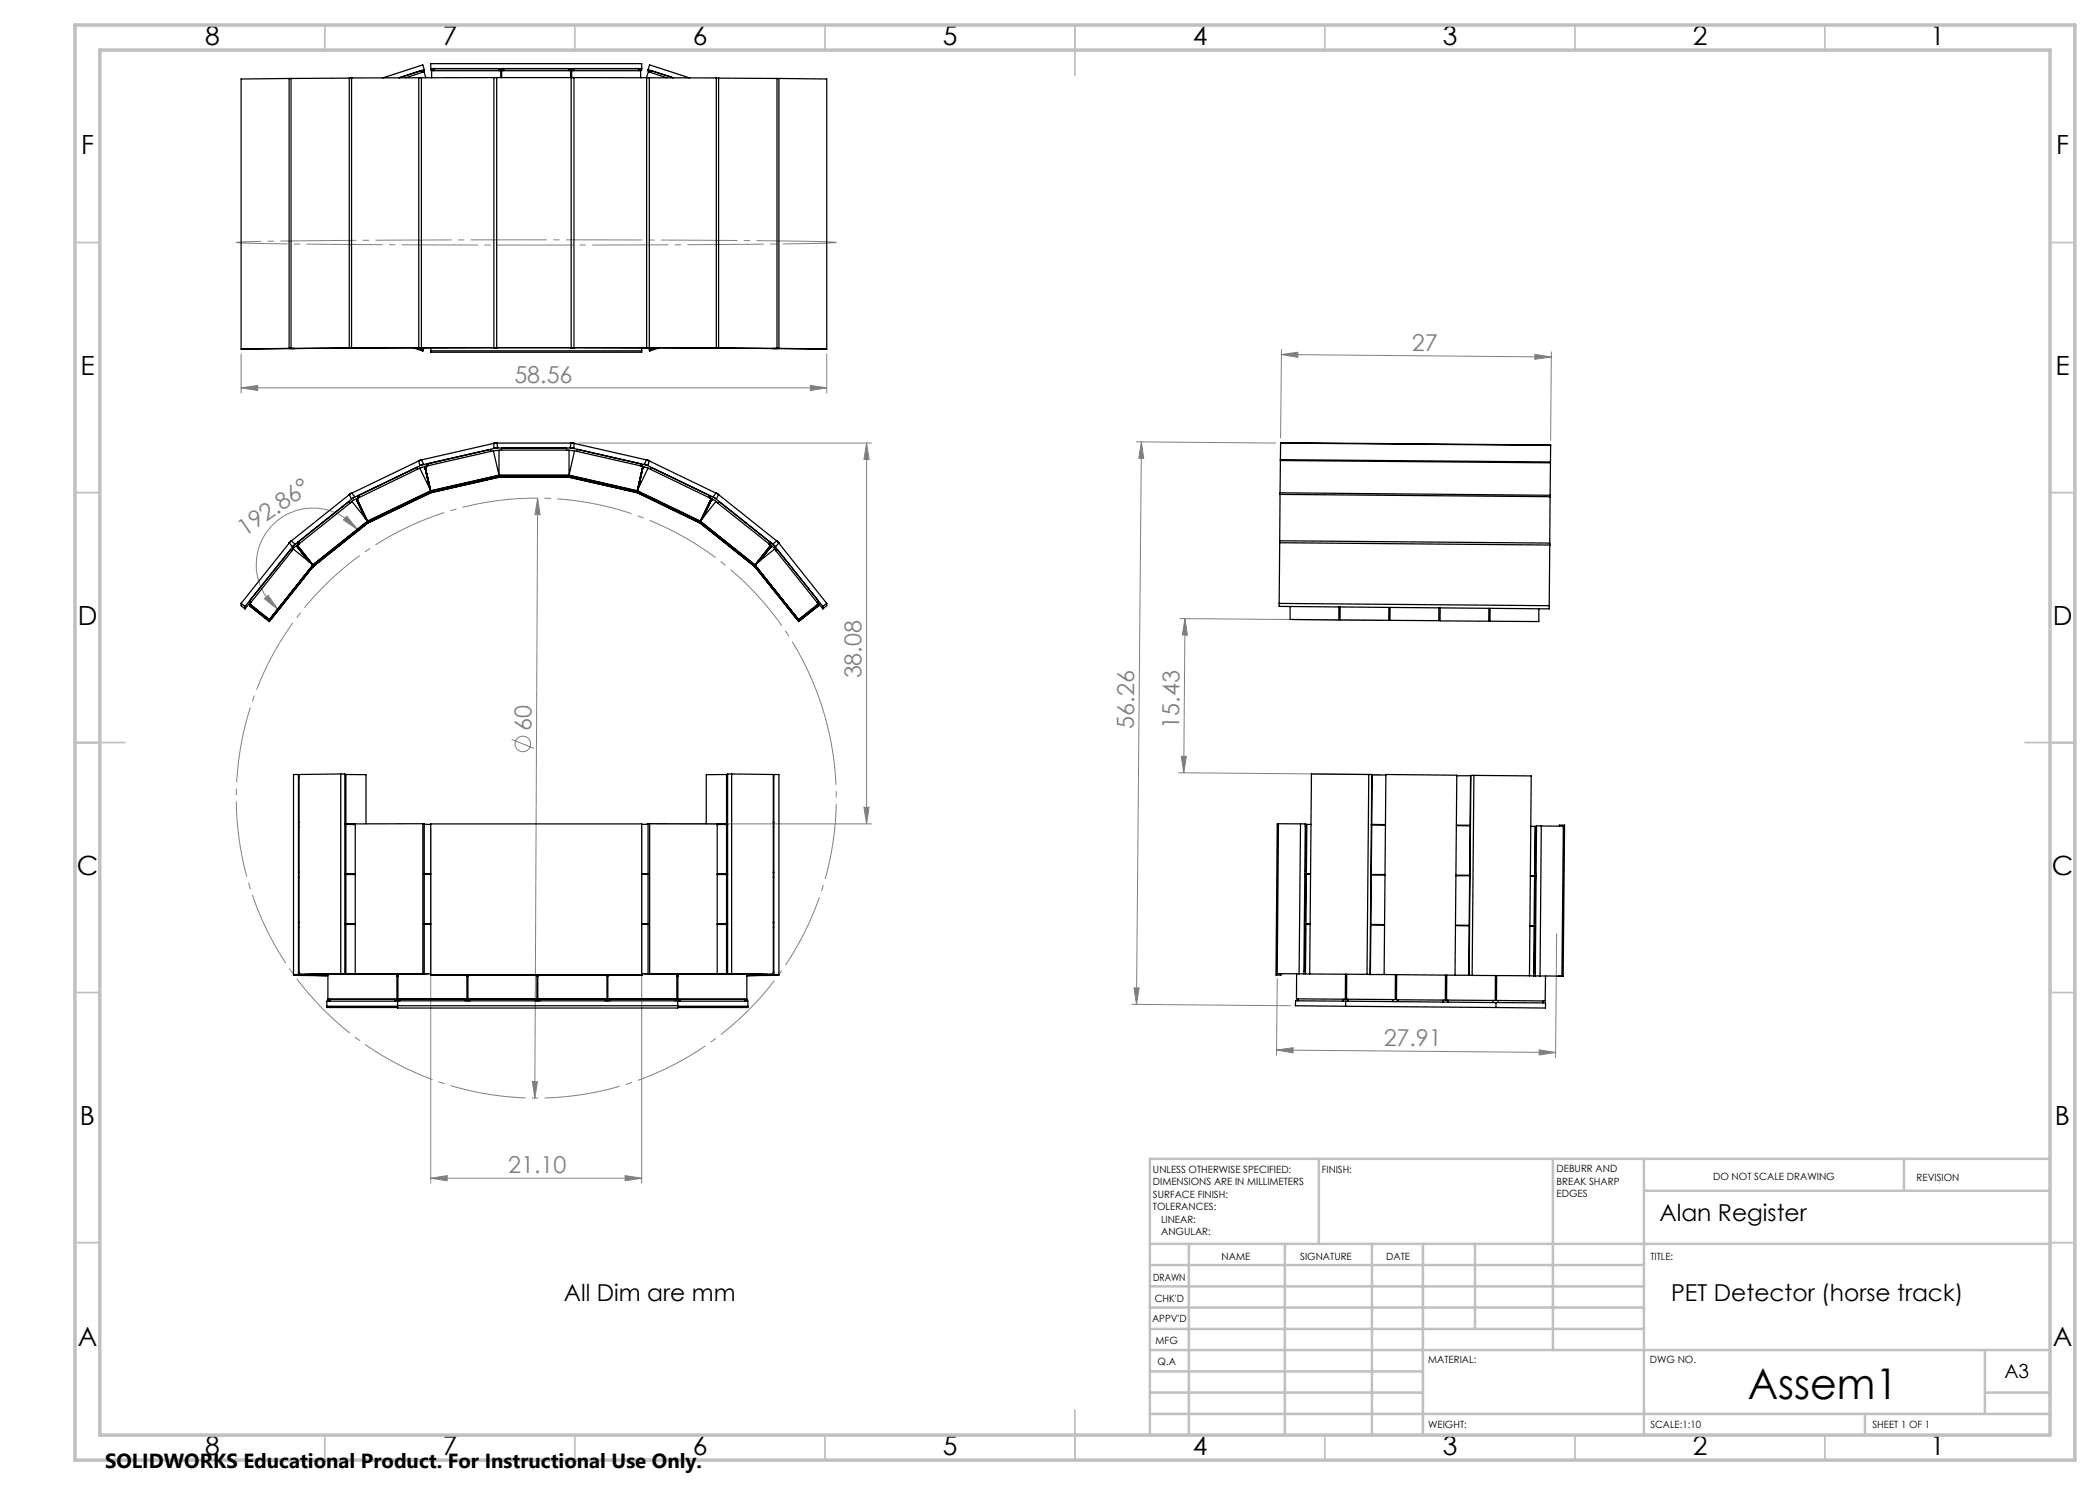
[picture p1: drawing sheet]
<svg xmlns="http://www.w3.org/2000/svg" width="420mm" height="297mm" viewBox="0 0 420 297" stroke-linecap="round" stroke-linejoin="round" font-family="sans-serif">
<g fill="none" stroke="#808080" stroke-width=".2">
<path d="M48.2 77.6l3.3-.5v1zM48.2 70.8v7.8M48.2 77.6h117.1M162.1 77.1l3.2 .5-3.2 .5zM165.3 70.8v7.8M256.3 70.9l54 .5M256.3 70.9l3.3-.5v1.1zM256.3 69.9l-.2 17.7M307 70.9l3.3 .5-3.3 .5zM310.3 70.4l-.2 17.7M107.5 99.7l-.5 119.9M107.5 99.7l.5 3.2h-1z"/>
<path d="M115.8 88.6h58.5M173.3 88.6l.5 3.3h-1zM173.3 88.6v76.2M227.3 88.4l27.8 .2M228.3 88.4l-1 112.5M228.3 88.4l.4 3.3-.9-.1zM52.9 119.8l.7-.7 1.9 2.7zM69.4 103.3l2 2.6-2.7-1.9zM71.4 105.9a11.3 11.3 0 0 0-16.8-1 11.3 11.3 0 0 0 .9 16.9M236 123.7l41 .4M237 123.7l.5 3.3h-1zM237 123.7l-.3 30.8"/>
<path d="M102.3 147.9l4.5 1.8M235.7 154.5l40.5 .4M236.3 151.3h1l-.6 3.2zM86.1 165.8v70.8M128.3 165.8v70.8M129.3 164.8h45M172.8 161.5h1l-.5 3.3zM226.8 197.6h1l-.5 3.3zM255.4 195.7l-.1 15.3M311.3 186.7l-.2 24.8M106.5 216.3l1 .1-.5 3.2zM226.3 200.9l31.8 .3"/>
<path d="M255.3 210l55.8 .5M255.3 210l3.3-.5v1.1zM307.8 210l3.3 .5-3.3 .5zM86.1 235.7l3.3-.6v1zM86.1 235.7h42.2M125 235.1l3.3 .6-3.3 .4z"/>
<circle cx="104.6" cy="148.8" r="1.55"/>
</g>
<path d="M164.6 48.3l-25.1-.3h-40.6l-37.6 .2-14 .3 4.7 .2 13.2 .2 42.6 .1 42.3-.1 12.8-.2 4.4-.2-2.7-.2" fill="none" stroke="#808080" stroke-width=".2" stroke-dasharray="15.2 1.3 1.3 1.3" stroke-dashoffset="1.9" stroke-linecap="butt"/>
<path d="M164.6 142.1a60 60 0 0 0-100.5-24.1 60 60 0 0 0 27.6 99.6 60 60 0 0 0 73.8-72.5l-.9-3" fill="none" stroke="#808080" stroke-width=".2" stroke-dasharray="15.2 1.3 1.3 1.3" stroke-dashoffset=".1" stroke-linecap="butt"/>
<g fill="none" stroke="#c0c0c0" stroke-width=".35">
<path d="M65 5v5M115 5v5M165 5v5M215 5v10M265 5v5M315 5v5M365 5v5M15 48.5h5M410 48.5h5M15 98.5h5M410 98.5h5M15 148.5h10"/>
<path d="M405 148.5h10M15 198.5h5M410 198.5h5M15 248.5h5M410 248.5h5M65 287v5M115 287v5M165 287v5M215 282v10M265 287v5M315 287v5M365 287v5"/>
</g>
<g fill="none" stroke="#c0c0c0" stroke-width=".5">
<path d="M263.8 231.8v17M310.6 231.8v38.2M328.8 231.8v55.2M328.8 238.2h81.2M380.8 231.8v6.4M410 231.8h-180v55.2M230 248.8h180M230 257.3h98.8M230 253h98.8M237.8 248.8v38.2M257 248.8v38.2M274.4 248.8v38.2"/>
<path d="M284.6 248.8v38.2M295 248.8v17M230 265.8h98.8M230 261.5h98.8M230 278.5h54.6M230 274.3h54.6M230 270h180M397 278.5h13M397 270v12.8M230 282.8h180M373 282.8v4.2"/>
</g>
<path d="M15 5h400v287h-400zM20 10h390v277h-390z" fill="none" stroke="#c0c0c0" stroke-width=".7"/>
<g fill="#808080">
<path d="M307 70.9l3.3 .5-3.3 .5zM256.3 70.9l3.3-.5v1.1z"/>
<path d="M86.1 235.7l3.3-.6v1zM125 235.1l3.3 .6-3.3 .4z"/>
<path d="M48.2 77.6l3.3-.5v1zM162.1 77.1l3.2 .5-3.2 .5z"/>
<path d="M52.9 119.8l.7-.7 1.9 2.7zM69.4 103.3l2 2.6-2.7-1.9z"/>
<path d="M226.8 197.6h1l-.5 3.3zM228.3 88.4l.4 3.3-.9-.1z"/>
<path d="M236.3 151.3h1l-.6 3.2zM237 123.7l.5 3.3h-1z"/>
<path d="M106.5 216.3l.5 3.3 .5-3.2zM107.5 99.7l-.5 3.2h1z"/>
<path d="M172.8 161.5h1l-.5 3.3zM173.3 88.6l.5 3.3h-1z"/>
<path d="M255.3 210l3.3-.5v1.1zM307.8 210l3.3 .5-3.3 .5z"/>
</g>
<g fill="none" stroke="#000" stroke-width=".25">
<path d="M57.8 15.7l-9.6 .1v54M57.8 15.7v54h.7M58.2 15.7v54M69.8 15.6v54M69.8 15.6l-12 .1M70.3 15.6h-.5M70.3 15.6v54M81.1 15.6l3.7-1.2 .4 1.2M83.7 15.6v54l31.1-.1M84.3 14.1l.1 .4M84.3 15.6v53.9M84.8 13.9v.3l-.5 .2"/>
<path d="M84.8 13.9l-5 1.7M84.8 13.9l-.2-.9-8 2.6M86.1 13.7h42.2M86.7 14h-.6v-1.3h42.2v1.3h-.6M86.7 13.7v.4M98.8 15.5v54M98.8 15.5h16M98.8 15.5l-28.5 .1M99.3 15.5h.1M99.3 15.5v54M99.7 14h1.1M99.7 13.7v.4"/>
<path d="M100.2 15.5v-1.4h-13.9v1.5M100.3 15.5v-1.4h13.8v1.4M100.8 13.7v.4M113.7 14h1M113.7 13.7v.4M114.2 15.5h.1M114.2 15.5v54M114.3 15.5v-1.4h13.8v1.5M114.7 13.7v.4M114.8 15.5v54M114.8 15.5l14.5 .1M127.7 13.7v.4"/>
<path d="M129.3 15.6l.4-1.2 3.6 1.2M129.3 15.6h.1M129.3 15.6h.6M129.3 15.6v53.9M129.6 13.9v.3l.5 .2M129.6 13.9l5.1 1.7M129.6 13.9l.3-.9 8 2.6M129.9 15.6v54h-.3M129.9 15.6h13.3M130.2 14.1l-.1 .4M143.2 15.6h.1M143.3 15.6h.4"/>
<path d="M143.3 15.6v54M143.7 15.6v54M143.7 15.6l12.1 .1M155.4 15.7v54M155.8 15.7v54M155.8 15.7l9.5 .1v54M58.2 69.7l-10 .1M58.2 69.7h.8M70.9 69.6l-22.7 .2M82.6 69.6l2 .6M83.4 69.6l1.2 .3M84.3 69.5l.4 .1h-14.9"/>
<path d="M84.3 69.5l-14.5 .1M84.6 69.9v.3M84.7 69.6l-.1 .3M84.8 69.6l-.2 .6M86.1 69.6v.8h42.2v-.8M86.1 70.2h42.2M98.8 69.5h.1M114 69.5l29.3 .1M114.8 69.5h.1M129.3 69.5l-.4 .1M129.3 69.5l14.4 .1M129.7 69.6l.2 .6"/>
<path d="M129.8 69.6l.1 .3M129.9 69.9v.3M131.1 69.6l-1.2 .3M131.9 69.6l-2 .6M143.7 69.6h-1.1l13.2 .1M155.2 69.7h.6M155.4 69.7h-.8l10.7 .1M155.4 69.7l9.9 .1M69.8 98.9l14.5-7 .4 .9-14.4 7zM69.8 98.9v.1M71.4 99.8h.1M71.4 99.9h.1"/>
<path d="M71.4 100h.1M71.4 99.7l-1.4 .9M71.4 99.7l2.1 4.5M71.4 99.8l2 4.3M71.4 99.7v.5l1.6 3.4M71.4 99.9l1.9 4.1M71.4 100l1.8 3.8M71.6 99.5h.1M71.6 99.4h.1M71.6 99.3h.1M71.6 99.2h.1M71.6 99.2l.2 .3"/>
<path d="M71.6 99.4v.1M71.8 99.5l-.2-.4v.5M83.4 93.5l.1 .4M83.7 92.1l15.6-3.6 .3 1-15.6 3.6zM83.7 92.1v.1M85 93.3h.1M85 93.4h.1M85 93.5h.1M85 93.6h.1M85 93.3l-1 .4M85 93.3l1.1 4.8M85 93.3v.4"/>
<path d="M85 93.3l13.7-3.1 1.1 4.8M85 93.5l1 4.4M85.4 93.1h.1M85.4 93h.1M85.4 92.8h.1M85.4 92.8v.4M85.4 92.8l.1 .4M85.4 93l.1 .2M86.1 98.2h.1M86.1 98.3h.1M86.1 98.5h.1M86.1 98.1v.5"/>
<path d="M86.1 98.1l-12.6 6.1M86.1 98.2l-12.6 6.1M86.1 98.1l-2.1-4.5-12.6 6.1M86.1 98.3l-12.6 6.1M86.1 98.5l-12.6 6.1M86.1 98.6l-12.6 6.1M98.2 90.3l-.1-.4-12.7 2.9M98.8 88.6h16v1h-16zM99.8 95.1h.1M99.8 95.2h.1M99.8 95.3h.1M99.8 95.4h.1"/>
<path d="M99.8 95.5v-5.5h14v5.5M99.8 90.1l-1.1 .1M99.8 95l-13.7 3.1M99.8 95.1l-13.7 3.1M99.8 95.2l-13.7 3.1M99.8 95.3l-13.7 3.1-12.6 6.1M99.8 95.4l-13.7 3.1M99.8 95.5l-13.7 3.1M99.8 95h14M99.8 95.1h14M99.8 95.2h14M99.8 95.3h14"/>
<path d="M99.8 95.4h14M99.8 95.5h14M100.3 90v-.4h13v.4M113.8 95.1h.1M113.8 95.2h.1M113.8 95.3h.1M113.8 95.4h.1M113.8 90.1l1.1 .1M113.8 95l13.7 3.1M113.8 95.1l13.7 3.1M113.8 95.2l13.7 3.1M113.8 95.3l13.7 3.1 12.6 6.1"/>
<path d="M113.8 95.4l13.7 3.1M113.8 95.5l13.7 3.1M114.2 88.5l15.7 3.6-.3 1-15.6-3.6zM115.4 90.3l.1-.4 12.7 2.9M127.5 98.2h.1M127.5 98.3h.1M127.5 98.5h.1M127.5 98.1v.5M127.5 98.1l12.6 6.1M127.5 98.1l2.1-4.5 12.6 6.1M127.5 98.2l12.6 6.1M127.5 98.3l12.6 6.1"/>
<path d="M127.5 98.5l12.6 6.1M127.5 98.6l12.6 6.1M128.2 93.1h.1M128.2 93h.1M128.2 92.8h.1M128.2 92.8v.4M128.2 92.8l-.1 .4 .1-.2M128.2 92.8l-.1 .4M128.2 93l-.1 .2M128.2 93.1l-.1 .1M128.6 93.3l1 .4M128.6 93.3h.1"/>
<path d="M128.6 93.4h.1M128.6 93.5h.1M128.6 93.6h.1M128.6 93.3l-1.1 4.8M128.6 93.3l-13.7-3.1-1.1 4.8M128.6 93.3v.4M128.6 93.5l-1 4.4M129.3 91.9l14.4 7-.4 .9-14.4-7zM129.9 92.1v.1M130.2 93.5l-.1 .4M142 99.5h.1M142 99.4h.1"/>
<path d="M142 99.3h.1M142 99.2h.1M142 99.2l-.2 .3 .2-.4v.5M142 99.4v.1M142.2 99.7l1.4 .9M142.2 99.8h.1M142.2 99.9h.1M142.2 100h.1M142.2 99.7l-2.1 4.5M142.2 99.8l-2 4.3M142.2 99.7v.5l-1.6 3.4M142.2 99.9l-1.9 4.1"/>
<path d="M142.2 100l-1.8 3.8M143.3 98.6l12.5 9.9-.6 .8-12.6-10zM143.7 98.9v.1M256 98.9l-.1 9.3M256 98.6v.3M256 98.9l54 .4M256 98.6l54 .5M256.1 91.9v-3.4l54 .5v3.4M256.1 92.1l54 .5M256.1 91.9l-.1 6.7M256.1 91.9l54 .5M256.1 88.6l54 .5"/>
<path d="M310 99.1v.2M310 99.3v9.3M310.1 92.4v.2M310.1 92.6l-.1 6.5M57.8 108.5l12.5-9.9 .6 .7-12.4 10zM57.8 108.5v.2M58.1 110l.2 .2M59.5 109.1h.1M59.5 109.2h.1M59.5 109.3h.1M59.5 109.4h.1M59.5 109l3.1 4"/>
<path d="M59.5 109.1l2.9 3.7M59.5 109v.5l2.1 2.7M59.5 109.2l2.7 3.4M59.5 109.3l2.5 3.2M59.5 109.4l2.3 3M59.6 108.8h.1M59.6 108.7h.1M59.6 108.6h.1M59.6 108.5h.1M59.6 108.9l-.9 .7-.4 .6M59.6 108.4v.5M59.6 108.4l.3 .3"/>
<path d="M59.6 108.5l.2 .3M59.6 108.6l.2 .2M59.6 108.7l.1 .1M59.6 108.8l.1 .1M59.6 108.9h.1M62.6 113h.1M62.6 113.1h.1M62.6 113.2h.1M62.6 113.3h.1M62.6 113l-3.9-3.2-8.7 11M62.6 113l-8.7 10.9M62.6 113l-8.7 11-3.9-3.1"/>
<path d="M62.6 113.1l-8.7 11-3.9-3.1M62.6 113.2l-8.7 10.9-3.9-3.1M62.6 113.3l-8.7 11M70 100.6l-.2-.3-10.2 8.1M71.4 100.1h.1M71.4 100l1.7 3.7-1.7-3.6M73.5 104.3h.1M73.5 104.4h.1M73.5 104.5h.1M73.5 104.6h.1M73.5 104.7l-10.9 8.7v-.4M73.5 104.2l-3.1-3.9-10.9 8.7"/>
<path d="M73.5 104.2l-10.9 8.8M73.5 104.2v.5M73.5 104.3l-10.9 8.7M73.5 104.4l-10.9 8.7M73.5 104.5l-10.9 8.7M73.5 104.6l-10.9 8.7M140.1 104.3h.1M140.1 104.4h.1M140.1 104.5h.1M140.1 104.6h.1M140.1 104.2v.5M140.1 104.2l10.9 8.8"/>
<path d="M140.1 104.2l3.1-3.9 10.9 8.7M140.1 104.3l10.9 8.7M140.1 104.4l10.9 8.7M140.1 104.5l10.9 8.7M140.1 104.6l10.9 8.7M140.1 104.7l10.9 8.7M142.2 100.1h.1M142.2 100l-1.7 3.7 1.7-3.6M143.8 100.3l-.2 .3M151 113h.1M151 113.1h.1M151 113.2h.1"/>
<path d="M151 113.3h.1M151 113l8.7 11 4-3.1M151 113l8.7 10.9M151 113l3.9-3.2 8.8 11M151 113v.4M151 113.1l8.7 11 4-3.1M151 113.2l8.7 10.9 4-3.1M151 113.3l8.7 10.9 4-3.1M151 113.4l8.7 10.9M153.7 108.7l.3-.3v.5M154 108.9l1.3 1.3M154 108.8h.1"/>
<path d="M154 108.7h.1M154 108.6h.1M154 108.5h.1M154 108.5l-.2 .3M154 108.6l-.2 .2M154 108.7l-.2 .1M154 108.8l-.1 .1M154.1 109.1h.1M154.1 109.2h.1M154.1 109.3h.1M154.1 109.4h.1M154.1 109.1l-2.9 3.7"/>
<path d="M154.1 109l-3.1 4M154.1 109v.5l-2.2 2.7M154.1 109.2l-2.7 3.4M154.1 109.3l-2.5 3.2M154.1 109.4l-2.3 3M155.5 110l-.3 .2M155.8 108.5v.2M255.9 108.2l-.1 12.5M255.9 108.2l54.1 .4M255.9 108.5l54.1 .5M310 108.6l-.2 12.5M48.2 120.7l10-12.5 .8 .6-10 12.5"/>
<path d="M48.2 120.7l.8 .6M48.2 120.7v.4l.8 .7M49 121.3v.5M50 120.4h.1M50 120.2h.1M50 120.9h.1M50 121h.1M50 121.1h.1M50 120.8v.4l3.9 3.1M50 120.6l-1 1.2M50 120.8l3.9 3.1M50 120.2l.2 .2"/>
<path d="M50 120.3l.2 .2-.2-.2M50 120.4l.1 .1M50 121.1l3.9 3.1M50 120.5l.1 .1-.1-.1M50 120.6h.1M50.3 120.4l-.3-.2v.4M53.9 123.9v.4M159.7 123.9v.4M163.3 120.4l.4-.2-.2 .4M163.6 120.5l-.1 .1 .2-.1M163.6 120.4l-.2 .1M163.6 120.3l-.2 .2 .3-.2"/>
<path d="M163.6 120.2l-.2 .2M163.6 120.6l1 1.2M163.7 120.9h.1M163.7 121h.1M163.7 121.1h.1M163.7 120.8v.4l-4 3.1M163.7 120.8l-4 3.1M164.6 121.3v.5M165.3 120.7l-9.9-12.5-.8 .6 10 12.5M165.3 120.7v.4l-.7 .7M165.3 120.7l-.7 .6M255.8 120.7l54 .4"/>
<path d="M255.8 120.7v.6l54 .5v-.7M258 121.3v2.6l9.8 .1v-2.6M268 121.4v2.6l9.7 .1 .1-2.6M278 121.5v2.6h9.8v-2.5M288 121.6v2.6h9.7l.1-2.5M298 121.7v2.5l9.8 .1v-2.6M58.7 154.9h1v40.1h-1zM59.7 155.4h.1M68.2 154.8h.8v40h-.8M68.2 154.8l-8.4 .1v40.2M68.2 154.8v40M69 154.9h.2"/>
<path d="M69.2 154.9h4v9.8M69.2 154.9v9.9M145.3 154.9h-4v9.8M145.3 154.9h.2M145.3 154.9v9.9M146.3 154.8h-.8v40h.8M146.3 154.8l8.4 .1v40.2M146.3 154.8v40M154.7 155.4h.1M154.8 154.9h1v40.1h-1zM273.8 154.9h.6l-.4 40M273.8 154.9l-11.5-.1-.4 40"/>
<path d="M273.8 154.9l-.4 40M274.4 155h2.8M274.4 155v9.9M291.4 155.1h2.8M294.1 155.1l-.1 10M294.8 155.1h-.6l-.4 39.9M294.8 155.1l-.4 40M294.8 155.1l11.4 .1-.3 40M59.7 175.4h.1M59.7 174.5h.1M59.7 174.4h.1M59.7 165.4h.1"/>
<path d="M59.7 164.4h.1M59.7 164.5h.1M69 174.8h2M69 174.9h2M69 164.8h.2M69.2 164.9v9.9M69.2 174.9v9.9M69.2 164.9h1.8M69.2 164.8h1.8M71 164.8v30h15.1M71 164.8l13.8-.1v30M71 164.8l-2 .1h.2"/>
<path d="M71 174.8l-2 .1M84.6 164.7v30M84.8 174.8h1.3M84.8 174.8l1.3 .1M84.8 164.8l1.3 .1M84.8 174.7l1.3 .1M128.3 174.8h1.3M129.6 174.8l-1.3 .1M129.6 174.7l-1.3 .1M129.6 164.8l-1.3 .1M129.9 164.7h-.3v30l13.8 .1M129.9 164.7v30"/>
<path d="M129.9 164.7l13.5 .1M143.4 164.8v30M143.4 174.8h2.1M143.4 174.9h2.1M143.4 164.8l2.1 .1h-.2M143.4 174.8l2.1 .1M145.3 164.8h.2M145.3 164.9v9.9M145.3 174.9v9.9M145.3 164.9h-1.9M145.3 164.8h-1.9M154.7 175.4h.1"/>
<path d="M154.7 174.5h.1M154.7 174.4h.1M154.7 165.4h.1M154.7 164.4h.1M154.7 164.5h.1M255.7 164.8h-.3l-.2 30.2h1v-.3M260.1 164.8h1l-.3 30M260.1 164.8l-.3 30M260.1 164.8l-4.4-.1-.3 30 4.4 .1M260.9 175.3h.3l-.1 9h-.2M260.9 174.9h1.2M260.9 174.8h.4"/>
<path d="M261 165.3h.2v9h-.3M261.1 164.9h1.1M261.3 174.9l-.1 9.9M261.3 174.8h.8M261.4 164.9l-.1 9.9M274.2 174.9h2.8M274.2 175h.1M274.2 164.9h.2M274.2 175v9.9M274.2 175h2.8M274.2 165h.2M274.4 165l-.2 9.9"/>
<path d="M274.4 164.9h2.7M274.4 165h2.7M291.2 175.2h2.8M291.2 175h2.8M291.3 165.1l2.7 .1M291.3 165l2.7 .1M293.9 175.2l-.1 9.9M294 165.2l-.1 9.8M294 165.1h.1M294 165.2h.1M306.1 175.2h.8M306.1 175.3h.8"/>
<path d="M306.2 165.3h1.1M306.9 175.3h.3M306.9 175.3l-.1 9.9M306.9 175.2h.3M307 165.3l-.1 9.9M307.2 175.7h-.2v9h.1M307.3 165.7h-.2l-.1 9h.2M308.3 165.2h4.4l-.3 30h-4.4M308.3 165.2h-1l-.2 30M308.3 165.2l-.3 30M311.9 165.2v-.2h1l-.3 30.3-1-.1M58.7 194.9h1"/>
<path d="M59.7 194.5h.1M59.7 194.4h.1M59.7 185.4h.1M59.7 184.5h.1M59.7 184.4h.1M59.8 195.1l5.8 .1M60.1 194.9v.1h5.5M60.1 194.9h5.5M60.6 195h.1M60.6 195l5 .1M60.6 195l-.8 .1M61.1 195h.1"/>
<path d="M61.1 194.9h.1M65.1 194.9v.1M65.6 199.8h13.8M65.6 199.9h.4M65.6 200h.4M66 199.8v.4M68.2 194.8l-8.4 .1 9.4-.1M69 184.8h.2M69 184.9h2M69.2 194.8h10.4M69.2 184.9v9.9M69.2 184.8h1.8"/>
<path d="M71.7 194.8h.1M71.7 194.8h1.5M73.2 194.8h.1M73.2 194.8h-2.5M79 199.9h.4M79 199.8v.4M79 200h.4M79.4 195.2h.2M79.6 199.8h.1M79.6 199.8h13.8M79.6 199.8h.4M79.6 194.8v5.4"/>
<path d="M79.6 199.9h.4M79.6 200h.4M80 199.8v.4M84.8 194.7h.1M84.8 194.7l.8 .1M84.8 184.7l1.3 .1h-1.3M84.8 184.9h1.3M86.1 195h.1M86.1 195v-30.2h42.2v30.2M86.1 195h42.2M93 199.8h.4M93 199.8v.4"/>
<path d="M93 199.9h.4M93 200h.4M93.4 199.8h.1M93.4 195v5.2M93.4 195h.2M93.4 195.3h.2M93.6 199.8h.1M93.6 199.8h13.8M93.6 199.8h.4M93.6 195v5.2M93.6 199.9h.4M93.6 200h.4"/>
<path d="M94 199.8v.4M107 199.8h.4M107 199.8v.4M107 199.9h.4M107 200h.4M107.4 199.8h.1M107.4 195v5.2M107.4 195h.2M107.4 195.3h.2M107.6 199.8h.1M107.6 199.8h13.8M107.6 199.8h.4"/>
<path d="M107.6 195v5.2M107.6 199.9h.4M107.6 200h.4M108 199.8v.4M121 199.8h.4M121 199.8v.4M121 199.9h.4M121 200h.4M121.4 199.8h.1M121.4 195v5.2M121.4 195h.2M121.4 195.3h.2"/>
<path d="M121.6 199.8h.1M121.6 199.8h13.8M121.6 199.8h.4M121.6 195v5.2M121.6 199.9h.4M121.6 200h.4M122 199.8v.4M128.3 195h.1M128.3 194.8h7.1v5.4M129.6 184.9h-1.3M129.6 184.7l-1.3 .1h1.3M129.7 194.7h.1"/>
<path d="M129.7 194.7l-.8 .1M135 199.8h.4M135 199.8v.4M135 199.9h.4M135 200h.4M135.4 199.8h.1M135.4 194.8h9.9M135.4 195.2h.2M135.6 199.8h13.8M135.6 199.9h.4M135.6 200h.4M136 199.8v.4"/>
<path d="M141.3 194.8h.1M141.3 194.8h2.5M142.8 194.8h.1M142.8 194.8h-1.5M143.1 194.8h.3M143.4 184.9h2.1M145.3 184.8h.2M145.3 194.8l9.4 .1-8.4-.1M145.3 184.9v9.9M145.3 184.8h-1.9M149 199.9h.4M149 199.8v.4"/>
<path d="M149 200h.4M149.4 194.9h5M153.4 195h.1M153.4 194.9h.1M153.8 195h.1M153.8 195l-4.4 .1h5.3M153.8 195l.9 .1M154.4 194.9v.1h-5M154.7 194.5h.1M154.7 194.4h.1M154.7 185.4h.1M154.7 184.5h.1"/>
<path d="M154.7 184.4h.1M154.8 194.9h1M259.3 194.8v5h9.8v-5M259.6 199.8v.4M259.8 194.8h1.3M260.9 184.8h1.1M260.9 184.9h1.1M260.9 185.3h.2l-.1 9h-.2M261.1 194.8h.8M261.2 184.9l-.1 9.9M261.9 194.8l11.5 .1M268.6 199.8v.4"/>
<path d="M269.3 194.8v5l9.7 .1 .1-5M269.6 199.8v.4M273.4 194.9h.6M274 194.9h2.8M274.1 184.9h.1M274.1 185h.1M274.2 185l-.1 9.9M274.2 185h2.7M274.2 184.9h2.7M276.8 194.9l14.2 .1M276.8 194.9l.4-40 14.2 .1-.4 40M278.6 199.9v.4"/>
<path d="M279.3 194.9v5.1h9.8v-5M279.6 200v.3M289.3 195v5l9.7 .1 .1-5M291 195h2.8M291.1 185.1l2.7 .1M291.1 185l2.7 .1M293.8 185.2h.1M293.8 195l.6 .1M293.8 185.2v9.8M293.8 185.1h.1M294.4 195.1l11.5 .1M299.3 195.1v5l9.7 .1 .1-5"/>
<path d="M305.9 195.2h.8M306 185.3h1.1M306 185.2h1.1M306.7 195.2h1.3M306.8 185.3l-.1 9.9M307.1 185.7h-.1l-.2 9h.3M65.4 201.3h14.1v-1.1h56v1.1h14.1M65.6 200h.1M66 200.1h-.4v-5.3h13.8v5.3h-.4M79.4 200h.1M79.5 200.2h-14.1v1.3h14.1v.1l70.1-.1v-1.3h-14.1M79.5 201.2h56"/>
<path d="M79.6 200h.1M79.6 200.1h.1M79.6 200.1h.4M93 200.1h.4M93.4 200h.1M93.4 200.1h.1M93.6 200h.1M93.6 200.1h.1M93.6 200.1h.4M107 200.1h.4M107.4 200h.1M107.4 200.1h.1"/>
<path d="M107.6 200h.1M107.6 200.1h.1M107.6 200.1h.4M121 200.1h.4M121.4 200h.1M121.4 200.1h.1M121.6 200h.1M121.6 200.1h.1M121.6 200.1h.4M135 200.1h.4M135.4 200h.1M135.4 200.1h.1"/>
<path d="M135.6 200h.1M136 200.1h-.4v-5.3h13.8v5.3h-.4M149.4 200h.1M269.1 200.2v1.1M269.1 201.3l-10-.1v-1l50 .4v1l-9.9-.1M269.1 201.3l30.1 .2M288.6 200v.4M289.6 200v.4M298.6 200.1v.4M299.2 200.5v1M299.6 200.1v.4M308.6 200.2v.4"/>
</g>
<text font-size="8.5" x="349.6" y="279.7">Assem1</text>
<g font-size="5.3">
<text x="41" y="9">8</text>
<text x="88.5" y="9">7</text>
<text x="138.5" y="9">6</text>
<text x="188.5" y="9">5</text>
<text x="238.5" y="9">4</text>
<text x="288.5" y="9">3</text>
<text x="338.5" y="9">2</text>
<text x="386" y="9">1</text>
<text x="16.2" y="30.8">F</text>
<text x="411.2" y="30.8">F</text>
<text x="16.1" y="75">E</text>
<text x="411.1" y="75">E</text>
<text x="15.5" y="125">D</text>
<text x="410.5" y="125">D</text>
<text x="15.4" y="175">C</text>
<text x="410.4" y="175">C</text>
<text x="16" y="225">B</text>
<text x="411" y="225">B</text>
<text x="15.5" y="269.3">A</text>
<text x="410.5" y="269.3">A</text>
<text x="41" y="291">8</text>
<text x="88.5" y="291">7</text>
<text x="138.5" y="291">6</text>
<text x="188.5" y="291">5</text>
<text x="238.5" y="291">4</text>
<text x="288.5" y="291">3</text>
<text x="338.5" y="291">2</text>
<text x="386" y="291">1</text>
</g>
<g font-size="4.7" fill="#808080">
<text x="282.4" y="70.1">27</text>
<text x="102.9" y="76.6">58.56</text>
<text x="49" y="107.3" transform="rotate(-35 49 107.3)">192.86°</text>
<text x="172.3" y="135.7" transform="rotate(-90 172.3 135.7)">38.08</text>
<text x="106.3" y="146.2" transform="rotate(-90 106.3 146.2)">60</text>
<text x="226.8" y="145.7" transform="rotate(-90 226.8 145.7)">56.26</text>
<text x="235.8" y="145.7" transform="rotate(-90 235.8 145.7)">15.43</text>
<text x="276.7" y="209.2">27.91</text>
<text x="101.7" y="234.6">21.10</text>
</g>
<g font-size="4.7">
<text x="331.9" y="244.2">Alan Register</text>
<text x="112.8" y="260.2">All Dim are mm</text>
<text x="334.2" y="260.2">PET Detector (horse track)</text>
</g>
<text font-size="4.1" x="21" y="293.7">SOLIDWORKS Educational Product. For Instructional Use Only.</text>
<text font-size="3.9" x="400.9" y="275.5">A3</text>
<g font-size="2">
<text x="230.6" y="234.6">UNLESS OTHERWISE SPECIFIED:</text>
<text x="230.6" y="237.1">DIMENSIONS ARE IN MILLIMETERS</text>
<text x="230.6" y="239.6">SURFACE FINISH:</text>
<text x="264.4" y="234.6">FINISH:</text>
<text x="311.3" y="234.5">DEBURR AND</text>
<text x="311.3" y="237">BREAK SHARP</text>
<text x="311.3" y="239.5">EDGES</text>
<text x="342.6" y="236">DO NOT SCALE DRAWING</text>
<text x="383.3" y="236.2">REVISION</text>
<text x="230.6" y="242.1">TOLERANCES:</text>
<text x="232.2" y="244.6">LINEAR:</text>
<text x="232.2" y="247.1">ANGULAR:</text>
<text x="244.3" y="252">NAME</text>
<text x="260" y="251.9">SIGNATURE</text>
<text x="277.2" y="251.9">DATE</text>
<text x="330.1" y="251.9">TITLE:</text>
<text x="230.6" y="256.1">DRAWN</text>
<text x="230.9" y="260.3">CHK'D</text>
<text x="230.4" y="264.4">APPV'D</text>
<text x="231.1" y="268.8">MFG</text>
<text x="231.5" y="273">Q.A</text>
<text x="285.6" y="272.5">MATERIAL:</text>
<text x="330" y="272.5">DWG NO.</text>
<text x="285.6" y="285.5">WEIGHT:</text>
<text x="330.1" y="285.6">SCALE:1:10</text>
<text x="374.5" y="285.6">SHEET 1 OF 1</text>
</g>
</svg>
